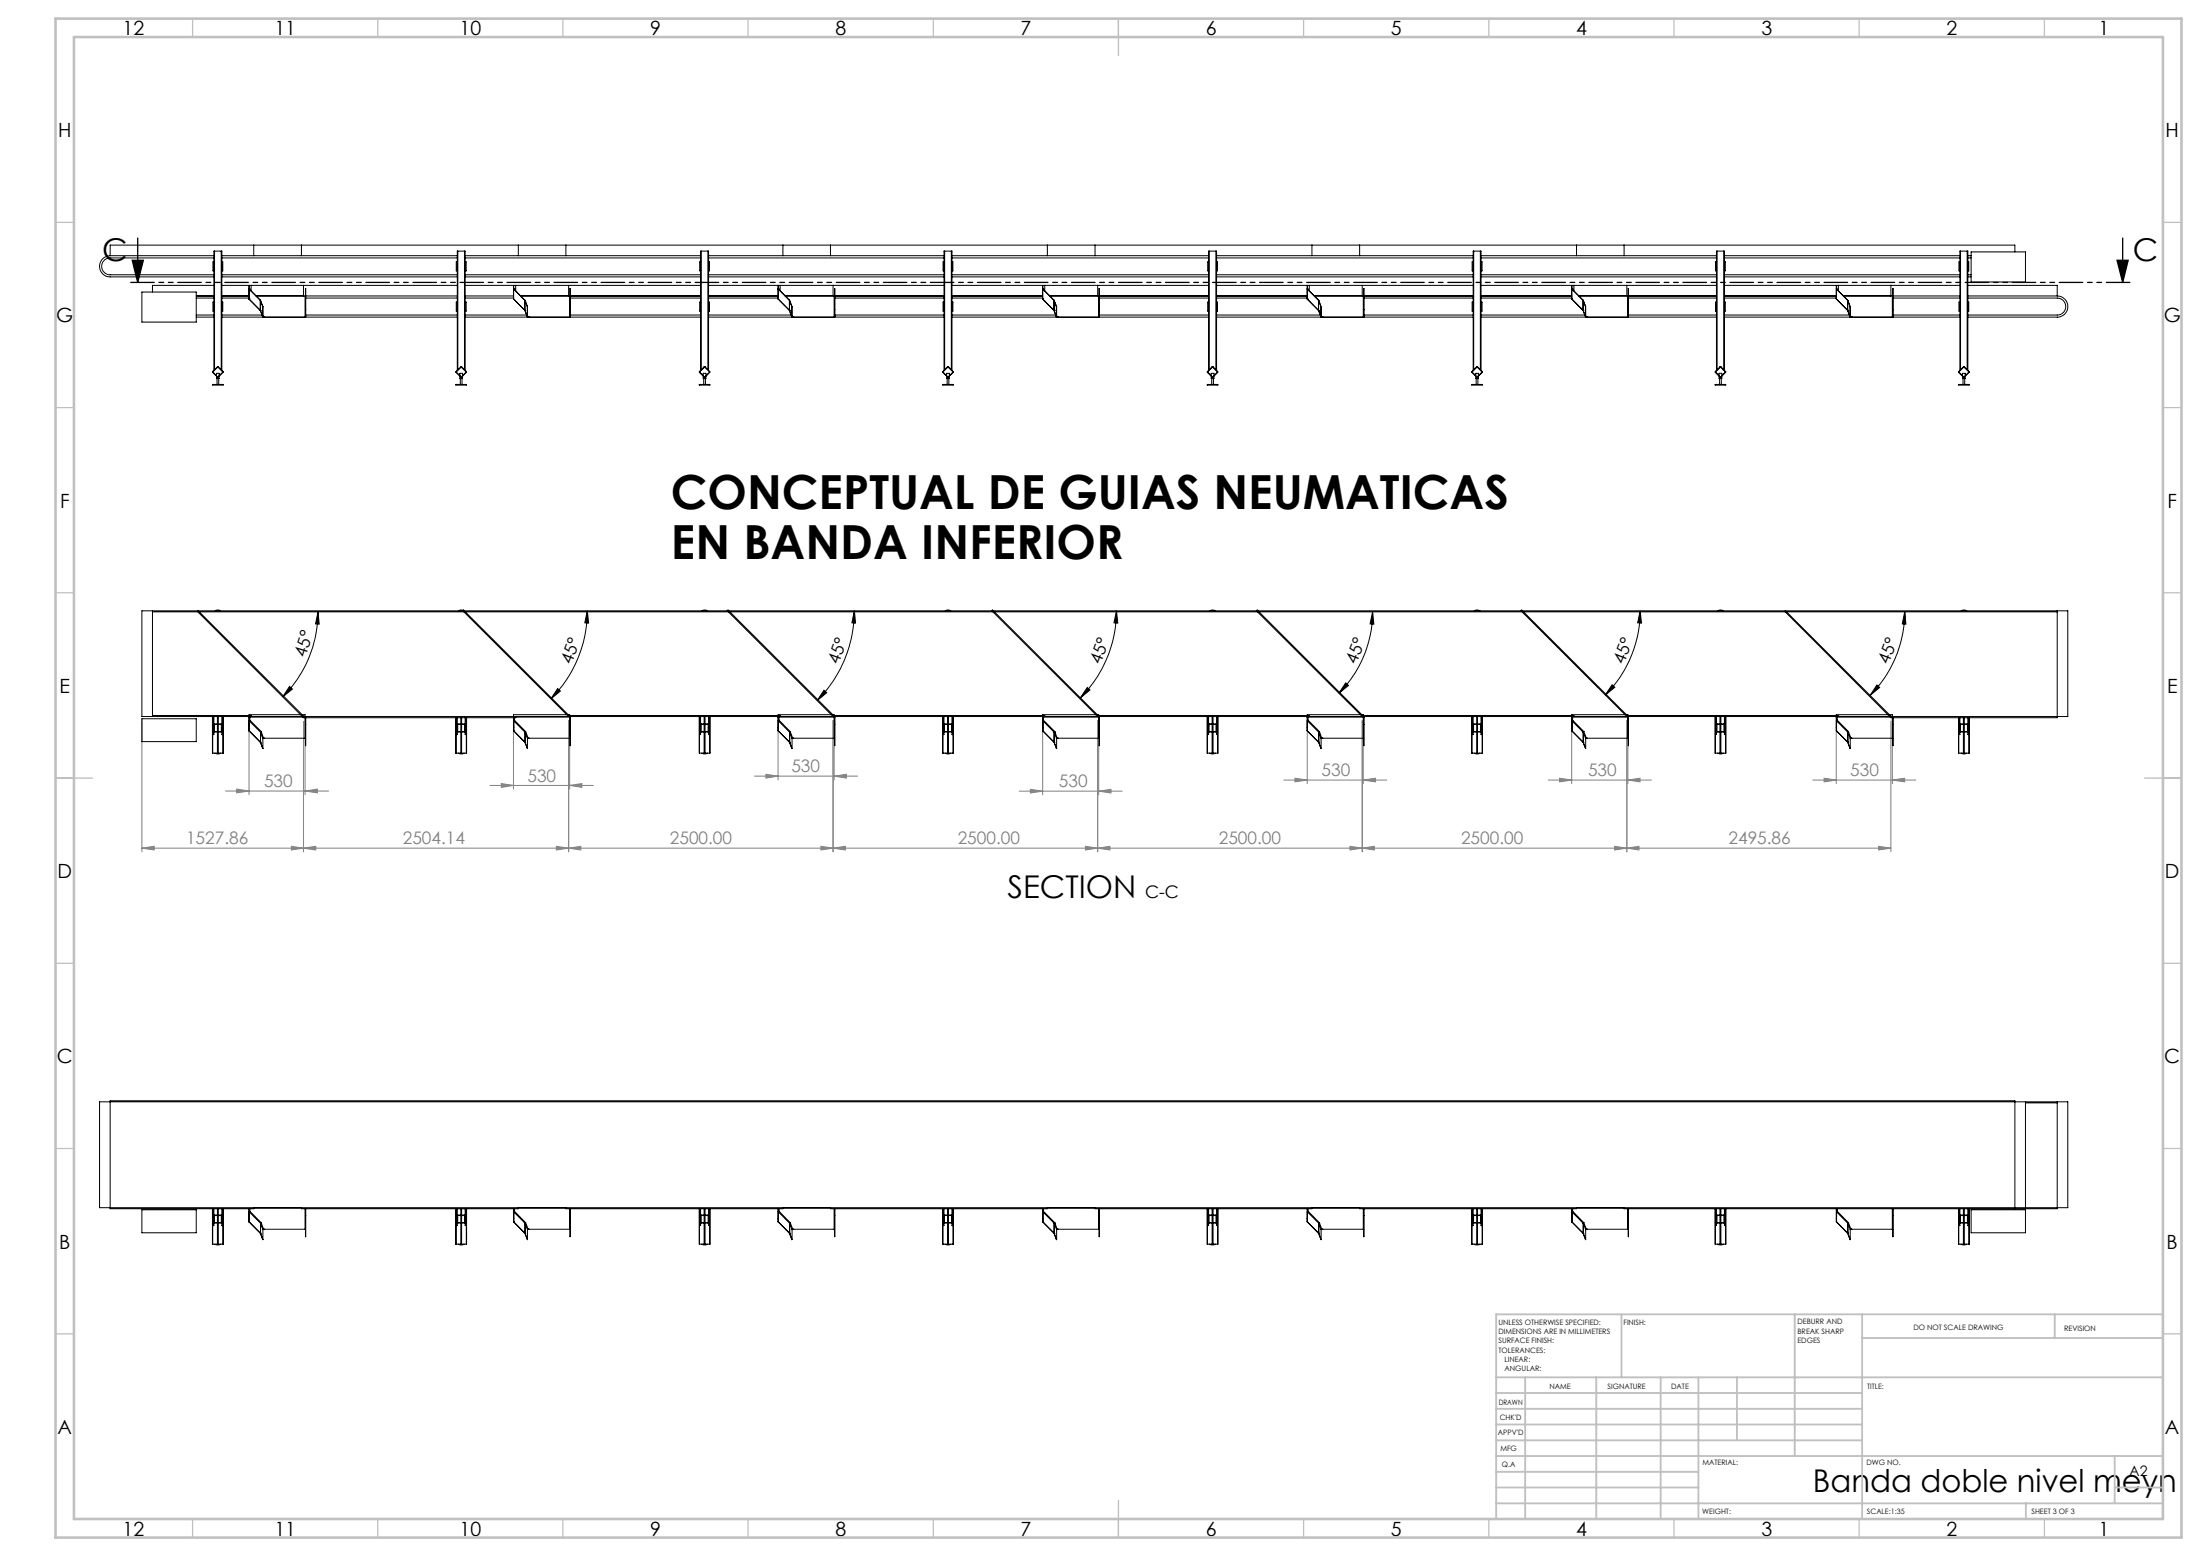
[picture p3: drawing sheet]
<svg xmlns="http://www.w3.org/2000/svg" width="594mm" height="420mm" viewBox="0 0 594 420" stroke-linecap="round" stroke-linejoin="round" font-family="sans-serif">
<g fill="none" stroke="#000" stroke-width=".27">
<path d="M85.9 165.2l.3 3.3-1-.1zM85.9 165.2a32.5 32.5 0 0 1-9.6 22.9M158.6 164.9l.3 3.3-1-.1zM158.6 164.9a33.6 33.6 0 0 1-9.9 23.7M230.7 164.9l.3 3.3-1-.1zM230.7 164.9a34.2 34.2 0 0 1-10.1 24.2M301.4 164.9l.4 3.3-1-.1zM301.4 164.9a33.4 33.4 0 0 1-9.7 23.5M370.6 165.2l.3 3.3-1-.1zM370.6 165.2a31.1 31.1 0 0 1-9.1 21.9M442.8 164.9l.4 3.3-1-.1zM442.8 164.9a32.2 32.2 0 0 1-9.4 22.7"/>
<path d="M514.3 165.2l.3 3.3-1-.1zM514.3 165.2a32.1 32.1 0 0 1-9.4 22.5M78.2 185.3l.8 .7-2.7 2.1zM150.6 185.9l.7 .6-2.6 2.1zM222.5 186.3l.7 .7-2.6 2.1zM293.5 185.6l.8 .6-2.6 2.2zM363.3 184.3l.8 .7-2.6 2.1zM435.3 184.8l.7 .7-2.6 2.1zM506.8 184.9l.7 .7-2.6 2.1z"/>
</g>
<path d="M35.7 70.3h3l-1.5 6zM37.2 64.3v12M571.6 70.3h3l-1.5 6zM573.1 64.3v12" fill="none" stroke="#000" stroke-width=".35"/>
<g fill="none" stroke="#808080" stroke-width=".27">
<path d="M38.3 194.4v35.5M67.2 194.5v20M82 194.7v35.2M82.4 194.5v20M138.6 194.4v18.6M153.5 194.4v35.5M153.8 194.4v18.6M210.1 194.4v16.1M224.9 194.4v35.5M225.2 194.4v16.1M281.5 194.4v20.1M296.4 194.4v35.5"/>
<path d="M296.7 194.4v20.1M353 194.4v17.1M367.8 194.4v35.5M368.1 194.4v17.1M424.4 194.4v17.1M439.2 194.4v35.5M439.5 194.4v17.1M495.8 194.4v17.1M510.5 194.7v35.2M510.9 194.4v17.1M60.9 213.5h27.8M63.9 213l3.3 .5-3.3 .5z"/>
<path d="M82.4 213.5l3.3-.5v1zM132.3 212h27.9M135.4 211.5l3.2 .5-3.2 .5zM153.8 212l3.3-.5v1zM203.7 209.5h27.9M206.8 209l3.3 .5-3.3 .5zM225.2 209.5l3.3-.5v1zM275.2 213.6h27.8M278.2 213.1l3.3 .5-3.3 .4zM296.7 213.6l3.3-.5v.9zM346.6 210.6h27.8M349.6 210.1l3.4 .5-3.4 .4z"/>
<path d="M368.1 210.6l3.3-.5v.9zM418 210.6h27.9M421.1 210.1l3.3 .5-3.3 .4zM439.5 210.6l3.3-.5v.9zM489.4 210.6h27.9M492.5 210.1l3.3 .5-3.3 .4zM510.9 210.6l3.3-.5v.9zM38.3 228.9l3.3-.5v1zM38.3 228.9h472.2M78.7 228.4l3.3 .5-3.3 .5zM82 228.9l3.3-.5v1zM150.2 228.4l3.3 .5-3.3 .5z"/>
<path d="M153.5 228.9l3.3-.5v1zM221.7 228.4l3.2 .5-3.2 .5zM224.9 228.9l3.3-.5v1zM293.1 228.4l3.3 .5-3.3 .5zM296.4 228.9l3.3-.5v1zM364.5 228.4l3.3 .5-3.3 .5zM367.8 228.9l3.3-.5v1zM435.9 228.4l3.3 .5-3.3 .5zM439.2 228.9l3.3-.5v1zM507.2 228.4l3.3 .5-3.3 .5z"/>
</g>
<path d="M35.2 76.2h539.9" fill="none" stroke="#000" stroke-width=".35" stroke-dasharray="6.3 1.3 1.3 1.3 1.3 1.3" stroke-dashoffset="-.1"/>
<g fill="none" stroke="#c0c0c0" stroke-width=".35">
<path d="M52 5v5M102 5v5M152 5v5M202 5v5M252 5v5M302 5v10M352 5v5M402 5v5M452 5v5M502 5v5M552 5v5M15 60h5"/>
<path d="M584 60h5M15 110h5M584 110h5M15 160h5M584 160h5M15 210h10M579 210h10M15 260h5M584 260h5M15 310h5M584 310h5M15 360h5"/>
<path d="M584 360h5M52 410v5M102 410v5M152 410v5M202 410v5M252 410v5M302 405v10M352 410v5M402 410v5M452 410v5M502 410v5M552 410v5"/>
</g>
<g fill="none" stroke="#c0c0c0" stroke-width=".5">
<path d="M437.8 354.8v17M484.6 354.8v38.2M502.8 354.8v55.2M554.8 354.8v6.4M584 354.8h-180v55.2M404 371.8h180M404 376h98.8M411.8 371.8v38.2M431 371.8v38.2M448.4 371.8v38.2M458.6 371.8v38.2M469 371.8v17"/>
<path d="M502.8 361.2h81.2M404 388.8h98.8M404 384.5h98.8M404 380.3h98.8M404 397.3h54.6M404 393h180M571 393v12.8M404 405.8h180M404 401.5h54.6M547 405.8v4.2M571 401.5h13"/>
</g>
<path d="M15 5h574v410h-574zM20 10h564v400h-564z" fill="none" stroke="#c0c0c0" stroke-width=".7"/>
<g fill="#000">
<path d="M35.7 70.3h3l-1.5 6zM571.6 70.3h3l-1.5 6z"/>
<path d="M78.2 185.3l.8 .7-2.7 2.1zM85.9 165.2l.3 3.3-1-.1z"/>
<path d="M150.6 185.9l.7 .6-2.6 2.1zM158.6 164.9l.3 3.3-1-.1z"/>
<path d="M222.5 186.3l.7 .7-2.6 2.1zM230.7 164.9l.3 3.3-1-.1z"/>
<path d="M293.5 185.6l.8 .6-2.6 2.2zM301.4 164.9l.4 3.3-1-.1z"/>
<path d="M363.3 184.3l.8 .7-2.6 2.1zM370.6 165.2l.3 3.3-1-.1z"/>
<path d="M435.3 184.8l.7 .7-2.6 2.1zM442.8 164.9l.4 3.3-1-.1z"/>
<path d="M506.8 184.9l.7 .7-2.6 2.1zM514.3 165.2l.3 3.3-1-.1z"/>
</g>
<g fill="#808080">
<path d="M78.7 228.4l3.3 .5-3.3 .5zM38.3 228.9l3.3-.5v1z"/>
<path d="M82 228.9l3.3-.5v1zM150.2 228.4l3.3 .5-3.3 .5zM439.2 228.9l3.3-.5v1zM507.2 228.4l3.3 .5-3.3 .5z"/>
<path d="M153.5 228.9l3.3-.5v1zM221.7 228.4l3.2 .5-3.2 .5z"/>
<path d="M296.4 228.9l3.3-.5v1zM364.5 228.4l3.3 .5-3.3 .5z"/>
<path d="M224.9 228.9l3.3-.5v1zM293.1 228.4l3.3 .5-3.3 .5z"/>
<path d="M367.8 228.9l3.3-.5v1zM435.9 228.4l3.3 .5-3.3 .5z"/>
<path d="M63.9 213l3.3 .5-3.3 .5zM82.4 213.5l3.3-.5v1zM135.4 211.5l3.2 .5-3.2 .5zM153.8 212l3.3-.5v1zM206.8 209l3.3 .5-3.3 .5zM225.2 209.5l3.3-.5v1zM278.2 213.1l3.3 .5-3.3 .4zM296.7 213.6l3.3-.5v.9zM349.6 210.1l3.4 .5-3.4 .4zM368.1 210.6l3.3-.5v.9zM421.1 210.1l3.3 .5-3.3 .4zM439.5 210.6l3.3-.5v.9zM492.5 210.1l3.3 .5-3.3 .4zM510.9 210.6l3.3-.5v.9z"/>
</g>
<g fill="none" stroke="#000" stroke-width=".27">
<path d="M29.7 69a2.86 2.86 0 0 0-2.8 2.9 2.86 2.86 0 0 0 2.8 2.8h28M29.7 69h28M38.3 78.8h14.7v8.1h-14.7zM53 79.9h4.7M57.7 69.6h-28a2.28 2.28 0 0 0-2.3 2.3 2.28 2.28 0 0 0 2.3 2.3h28M57.7 70.7h-.2v2.4h.2M57.7 77h-16.5v1.8M57.9 67.8h-.2v32.2M57.9 67.8h1.8M57.9 67.8v32M59.7 67.8h.2v32.2M59.7 67.8v32"/>
<path d="M59.9 70.7h.2v2.4h-.2M59.9 77h63.6M59.9 79.9h7.3M59.9 69h63.6M59.9 69.6h63.6M59.9 74.2h63.6M59.9 74.7h63.6M67.2 78h.1M67.3 78h.1M67.3 78l-.1-.9v3.6M67.3 78l3 3.1M67.8 77v1.5"/>
<path d="M68.5 66.2v2.8M69.1 79.9h12.6M69.2 79.9h13.3M81.4 66.2v2.8M82 77v2.9M82.4 79.9v5.7M82.6 79.9h40.9M123.5 70.7h-.3v2.4h.3M123.6 67.8h-.1v32.2M123.6 67.8v32M123.6 67.8h1.8M125.4 67.8h.2v32.2"/>
<path d="M125.4 67.8v32M125.6 70.7h.3v2.4h-.3M125.6 77h63.6M125.6 79.9h13M125.6 69h63.6M125.6 69.6h63.6M125.6 74.2h63.6M125.6 74.7h63.6M138.6 78h.1M138.7 78h.1M138.7 78l-.1-.9 .1 3.6M138.7 78l3 3.1"/>
<path d="M139.2 77v1.5M139.9 66.2v2.8M140.5 79.9h13.3M140.6 79.9h13.2M152.8 66.2v2.8M153.5 77v2.9M153.8 79.9v5.7M153.9 79.8l-.1 .1M154 79.9h35.2M189.2 70.7h-.3v2.4h.3M189.3 67.8h-.1v32.2M189.3 67.8h1.8"/>
<path d="M189.3 67.8v32M191.1 67.8h.2v32.2M191.1 67.8v32M191.3 70.7h.3v2.4h-.3M191.3 77h63.6M191.3 79.9h18.8M191.3 69h63.6M191.3 69.6h63.6M191.3 74.2h63.6M191.3 74.7h63.6M210.1 78h.1M210.1 78l3 3.1"/>
<path d="M210.6 77v1.5M211.4 66.2v2.8M212 79.9h13.2M224.2 66.2v2.8M224.9 77v2.9M225.2 79.9v5.7M225.4 79.8l-.2 .1M225.4 77.9v7.6M225.4 77.9h.1M225.4 79.9h29.5M254.9 70.7h-.3v2.4h.3M255.1 67.8h-.2v32.2"/>
<path d="M255.1 67.8h1.8M255.1 67.8v32M256.9 67.8h.1v32.2M256.9 67.8v32M257 70.7h.3v2.4h-.3M257 77h69.3M257 79.9h24.5M257 69h69.3M257 69.6h69.3M257 74.2h69.3M257 74.7h69.3M281.5 77.1v3.6"/>
<path d="M281.5 77.1h.1M281.6 78h.1M282.1 77v1.5M282.8 66.2v2.8M283.4 79.9h13.3M283.5 79.9h13.2M295.7 66.2v2.8M296.4 77v2.9M296.7 79.9v5.7M296.8 79.8l-.1 .1M296.8 79.9h29.5M326.3 70.7h-.2v2.4h.2"/>
<path d="M326.5 67.8h-.2v32.2M326.5 67.8h1.8M326.5 67.8v32M328.3 67.8h.2v32.2M328.3 67.8v32M328.5 70.7h.2v2.4h-.2M328.5 77h69.3M328.5 79.9h24.5M328.5 69h69.3M328.5 69.6h69.3M328.5 74.2h69.3M328.5 74.7h69.3"/>
<path d="M353 77.1v3.6M353 77.1h.1M353 78h.1M353 78l3 3.1M353 78l3.1 3.1M353.5 77v1.5M354.2 66.2v2.8M354.8 79.9h13.3M354.9 79.9h13.2M367.1 66.2v2.8M367.8 77v2.9M368.1 79.9v5.7"/>
<path d="M368.2 79.8l-.1 .1M368.3 79.9h29.5M397.8 70.7h-.3v2.4h.3M397.9 67.8h-.1v32.2M397.9 67.8h1.8M397.9 67.8v32M399.7 67.8h.2v32.2M399.7 67.8v32M399.9 70.7h.3v2.4h-.3M399.9 77h63.5M399.9 79.9h24.5M399.9 69h63.5"/>
<path d="M399.9 69.6h63.5M399.9 74.2h63.5M399.9 74.7h63.5M424.4 78h.1M424.4 78v-.9v3.6M424.4 78l3 3.1M424.4 78l3.1 3.1M425 77v1.5M425.7 66.2v2.8M426.3 79.9h13.2M438.5 66.2v2.8M439.2 77v2.9"/>
<path d="M439.5 79.9v5.7M439.6 79.8l-.1 .1M439.7 79.9h23.7M463.4 70.7h-.2v2.4h.2M463.6 67.8h-.2v32.2M463.6 67.8v32M463.6 67.8h1.8M465.4 67.8h.2v32.2M465.4 67.8v32M465.6 70.7h.2v2.4h-.2M465.6 77h63.6M465.6 79.9h30.2"/>
<path d="M465.6 69h63.6M465.6 69.6h63.6M465.6 74.2h63.6M465.6 74.7h63.6M495.8 78h.1M495.9 78h.1M495.9 78l3 3.1M496.4 77v1.5M497.7 79.9h12.6M497.7 79.9h31.5M510.5 77v2.9M510.9 79.9v5.7"/>
<path d="M529.2 70.7h-.3v2.4h.3M529.3 67.8h-.1v32.2M529.3 67.8h1.8M529.3 67.8v32M531.1 67.8h.2v32.2M531.1 67.8v32M531.3 77h24.1v2.9M531.3 70.7h.3v2.4h-.3M531.3 79.9h24.1M531.3 69h.9M531.3 69.6h.9M531.3 74.2h.9"/>
<path d="M531.3 74.7h.9M532.2 68h14.7v8.1h-14.7zM544 68v-1.8h-514.3v2.8M555.4 79.9a2.86 2.86 0 0 1 2.9 2.8 2.86 2.86 0 0 1-2.9 2.9h-24.1M53 85.6h4.7M53 80.5h4.7M53 85h4.7M57.7 81.5h-.2v2.5h.2M58.7 99h.2M58.8 99.1l1.3 1.3-1.3 1.3-1.3-1.3zM58.8 98.9l1.5 1.4-1.5 1.6-1.4-1.4zM59.9 81.5h.2v2.5h-.2"/>
<path d="M59.9 80.5h7.3M59.9 85h10.9M67.2 80.7l.1 .1M67.2 80.7h.1M67.2 80.7l3.1 3.1M70.3 81.1v2.7M70.3 83.8h.1M70.3 83.8l.6 1.7M70.3 81.1l.6 1.7M70.3 81.1h.1M70.3 81.1l.7 1.7M70.9 85.5l.1 .1"/>
<path d="M70.9 82.8v2.7M70.9 82.8h.1M71 85.5l.2 .1M71 82.8v2.7M71 85.5h-.1M71 85.1l.2 .5M71 85.6h11.4M71.2 85.6h.1M71.2 85.6h-.2M82.5 85.5l-22.6 .1M82.5 85.5v-7.6l.1 7.6M82.5 85.6h41"/>
<path d="M82.5 83.6h.1M82.5 85.5h.1M82.6 85.5l-.2 .1M82.6 80.5h40.9M82.6 85h40.9M123.5 81.5h-.3v2.5h.3M124.4 99h.2M125.6 81.5h.3v2.5h-.3M125.6 80.5h13M125.6 85h16.6M138.6 80.7h.1M138.7 80.7l3 3.1"/>
<path d="M141.7 83.8h.1M141.7 81.1h.1M141.7 81.1l.7 1.7M141.7 83.8l.7 1.7M141.7 81.1v2.7M141.8 81.1l.6 1.7M142.4 85.5l.1 .1M142.4 82.8h.1M142.4 82.8v2.7M142.4 85.5l.2 .1M142.4 85.5h.1M142.4 85.1l.2 .5"/>
<path d="M142.5 85.6h11.3M142.6 85.6h.1M142.6 85.6h-.1M153.9 85.5l-28.3 .1M153.9 85.5v-7.6l.1 7.6M153.9 85.6h35.3M153.9 83.6h.1M153.9 85.5h.1M154 85.5l-.2 .1M154 80.5h35.2M154 85h35.2M189.2 81.5h-.3v2.5h.3"/>
<path d="M190.1 99h.3M191.3 81.5h.3v2.5h-.3M191.3 80.5h18.8M191.3 85h22.3M210.1 80.7v-3.6v3.6M210.1 80.7h.1M210.1 80.7l3.1 3.1M210.1 80.7l3 3.1M213.1 83.8h.1M213.1 83.8l.7 1.7M213.1 81.1l.8 1.7M213.1 81.1l.7 1.7"/>
<path d="M213.2 81.1l-.1 2.7M213.2 81.1h-.1M213.8 85.5l.1 .1M213.8 82.8h.1M213.8 82.8v2.7M213.9 85.5l.1 .1M213.9 82.8v2.7M213.9 85.5h-.1M213.9 85.1l.1 .5M213.9 85.6h11.3M214 85.6h.1M214.1 85.6h-.2"/>
<path d="M225.4 85.5l-34.1 .1M225.4 85.6h29.5M225.4 83.6h.1M225.4 85.5h.1M225.4 85.5l-.2 .1M225.4 80.5h29.5M225.4 85h29.5M254.9 81.5h-.3v2.5h.3M255.8 99h.3M257 81.5h.3v2.5h-.3M257 80.5h24.5M257 85h28"/>
<path d="M281.5 80.7l3.1 3.1M281.5 80.7h.1M284.6 83.8h.1M284.6 83.8l.6 1.7M284.6 81.1h.1M284.6 81.1l.6 1.7M284.6 81.1v2.7M284.6 81.1l.7 1.7M284.6 81.1l-3.1-3.1 3.1 3.1M285.2 85.5l.2 .1M285.2 82.8h.1M285.2 82.8v2.7"/>
<path d="M285.3 85.5l.1 .1M285.3 82.8v2.7M285.3 85.5h-.1M285.3 85.1l.1 .5M285.5 85.6h.1M285.5 85.6h-.2h11.4M296.8 85.5l-39.8 .1M296.8 85.5v-7.6v7.6M296.8 83.6h.1M296.8 85.5h.1M296.8 85.6h29.5M296.8 85.5l-.1 .1"/>
<path d="M296.8 80.5h29.5M296.8 85h29.5M326.3 81.5h-.2v2.5h.2M327.3 99h.2M327.3 99.1l1.4 1.3-1.3 1.3-1.3-1.2zM328.5 81.5h.2v2.5h-.2M328.5 80.5h24.5M328.5 85h28M353 80.7v.1M353 80.7h.1M353 80.7l3 3.1M356 83.8h.1"/>
<path d="M356 81.1v2.7M356 83.8l.7 1.7M356 81.1h.1M356 81.1l.7 1.7M356.1 81.1h.1M356.7 85.5l.1 .1M356.7 85.5l.2 .1M356.7 82.8h.1M356.7 82.8v2.7M356.7 85.1l.2 .5M356.8 85.6h11.3M356.9 85.6h.1"/>
<path d="M356.9 85.6h-.1M368.2 85.5l-39.7 .1M368.2 85.5v-7.6l.1 7.6M368.2 85.6h29.6M368.2 83.6h.1M368.2 85.5h.1M368.3 85.5l-.2 .1M368.3 80.5h29.5M368.3 85h29.5M397.8 81.5h-.3v2.5h.3M398.7 99l-1.3 1.5 1.4 1.4 1.5-1.4-1.4-1.5M398.7 99h.2"/>
<path d="M398.8 99.1l1.4 1.3-1.3 1.3-1.4-1.3zM399.9 81.5h.3v2.5h-.3M399.9 80.5h24.5M399.9 85h28M424.4 80.7h.1M424.4 80.7v.1M424.4 80.7l3.1 3.1M427.4 83.8h.1M427.4 81.1h.1M427.4 81.1l.7 1.7M427.4 83.8l.7 1.7M427.4 81.1v2.7"/>
<path d="M427.5 81.1h.1M427.5 83.8l.6 1.7M427.5 81.1l.6 1.7M428.1 85.5l.1 .1M428.1 82.8h.1M428.1 82.8v2.7M428.1 85.5l.2 .1M428.1 85.5h.1M428.1 85.1l.2 .5M428.2 85.6h11.3M428.3 85.6h.1M428.3 85.6h-.1"/>
<path d="M439.6 85.5l-39.7 .1M439.6 85.5v-7.6l.1 7.6M439.6 85.6h23.8M439.6 83.6h.1M439.6 85.5h.1M439.7 85.5l-.2 .1M439.7 80.5h23.7M439.7 85h23.7M463.4 81.5h-.2v2.5h.2M464.4 99l.1-.1 1.5 1.5-1.4 1.5-1.5-1.4zM464.4 99h.2M464.5 99.1l1.3 1.3-1.2 1.3-1.4-1.2z"/>
<path d="M465.6 81.5h.2v2.5h-.2M465.6 80.5h30.2M465.6 85h33.7M495.8 80.7l.1-3.6-.1 3.6M495.8 80.7h.1M495.8 80.7l3.1 3.1M498.9 83.8h.1M498.9 83.8l.6 1.7M498.9 81.1l.7 1.7M498.9 81.1l.6 1.7M498.9 81.1v2.7M498.9 81.1h.1"/>
<path d="M499.5 85.5l.1 .1M499.5 82.8h.1M499.5 82.8v2.7M499.6 85.5l.1 .1M499.6 82.8v2.7M499.6 85.5h-.1M499.6 85.1l.1 .5M499.6 85.6h11.3M499.7 85.6h.1M499.8 85.6h-.2M511.1 85.5l-45.5 .1M511.1 85.5v-7.6v7.6"/>
<path d="M511.1 85.6h18.1M511.1 83.6h.1M511.1 85.5h.1M511.1 85.5l-.2 .1M511.1 80.5h18.1M511.1 85h18.1M529.2 81.5h-.3v2.5h.3M530.1 99h.3M531.3 80.5h24.1a2.29 2.29 0 0 1 2.3 2.2 2.29 2.29 0 0 1-2.3 2.3h-24.1M531.3 81.5h.3v2.5h-.3M57.4 103.8h2.9v.1h-2.9zM58.5 101.4v-.6h.7v.6"/>
<path d="M58.5 101.5v.7h.7v-.7M58.6 102.2v1.6M59.1 102.2v1.6M123.1 103.8h2.8v.1h-2.8zM123.1 100.3l1.4-1.4 1.5 1.6-1.5 1.4-1.4-1.4zM123.2 100.4l1.4-1.3 1.3 1.3-1.4 1.3zM124.2 101.4v-.6h.7v.6M124.2 101.5v.7h.7v-.7M124.3 102.2v1.6M124.7 102.2v1.6M188.8 103.8h2.9v.1h-2.9zM188.8 100.3l1.5-1.4 1.4 1.6-1.5 1.4-1.4-1.4z"/>
<path d="M188.9 100.4l1.4-1.3 1.3 1.4-1.4 1.2zM189.9 101.4v-.6h.7v.6M189.9 101.5v.7h.7v-.7M190 102.2v1.6M190.5 102.2v1.6M254.5 103.8h2.9v.1h-2.9zM254.6 100.3l1.3-1.4 1.5 1.6-1.5 1.4-1.4-1.4zM254.6 100.4l1.4-1.3 1.3 1.4-1.4 1.2zM255.6 101.5v.7h.7v-.7M255.6 101.4v-.6h.7v.6M255.7 102.2v1.6M256.2 102.2v1.6"/>
<path d="M326 103.8h2.8v.1h-2.8zM326 100.3l1.4-1.4 1.4 1.6-1.5 1.4-1.4-1.4zM327 101.4v-.6h.8v.6M327 101.5v.7h.8v-.7M327.2 102.2v1.6M327.6 102.2v1.6M397.4 103.8h2.8v.1h-2.8zM398.5 101.4v-.6h.7v.6M398.5 101.5v.7h.7v-.7M398.6 102.2v1.6M399 102.2v1.6M463.1 103.8h2.8v.1h-2.8z"/>
<path d="M464.1 101.4v-.6h.8v.6M464.1 101.5v.7h.8v-.7M464.3 102.2v1.6M464.7 102.2v1.6M528.8 103.8h2.9v.1h-2.9zM528.8 100.3l1.5-1.4 1.4 1.6-1.5 1.4zM528.9 100.4l1.4-1.3 1.3 1.4-1.4 1.2zM529.9 101.5v.7h.7v-.7M529.9 101.4v-.6h.7v.6M530 102.2v1.6M530.5 102.2v1.6M41.2 164.9h-2.9v28.5h2.9"/>
<path d="M41.2 164.9v28.5M41.2 165.2h514.2M41.2 164.9h514.2M58.1 164.9l.5-.2 .9 .2M125.1 164.8l-.8-.1-.5 .2M189.5 164.9l.5-.2 1 .2M255.2 164.9l.6-.2 .9 .2M326.7 164.9l.5-.2 .9 .2M398.1 164.9l.5-.2 1 .2M463.8 164.9l.5-.2 .9 .2M482.1 164.9l-.2 .1 28.6 28.7h44.9v-28.8h2.9v28.5h-47.7zM529.5 164.9l.5-.2 1 .2"/>
<path d="M38.3 194h14.7v6.2h-14.7zM41.2 193.1h26.6v.3M41.2 193.4h40.5M57.4 193.4v9.9M57.5 193.4v4.9h.2v-4.9M57.7 197.4l.2 .2h1.9l.1-.2M57.7 195.6l.2-.2h1.9l.1 .2M57.9 195.6h1.9l-.1 1.9-1.8-.1zM58.7 193.4v2M58.7 195.5v2M58.7 197.6v5.7M58.9 193.4v2"/>
<path d="M58.9 195.5v2M58.9 197.6v5.7M59.9 193.4v4.9h.2v-4.9M60.2 193.4v9.9M60.3 193.4l-.1 9.9M67.2 193.4v.2h14.6M67.2 193.7v3.6M67.2 196.3h.1M67.2 197.3h.1M67.2 193.7h.1M67.2 197.3l3.1 3M67.3 194.6h.1"/>
<path d="M67.3 193.7l.2-.1v.8M67.3 193.7v3.6M67.3 197.3l3 3M67.3 194.6l3 3M67.3 197.3h-.1M67.3 193.6l-.1 .1M67.5 194.4l-.2 .1M67.5 194.4l-.2 .2M67.5 194.4l3 3.1M70.3 197.7h.1M70.3 197.6v2.8M70.3 197.7l.7 1.7"/>
<path d="M70.5 197.5l-.2 .1M70.5 197.5l-.2 .2M70.5 197.5l.7 1.7-.2 .2M71 199.4v2.7M71.2 199.2h.1M71.2 199.2l-.2 .1h11.4M81.2 192.9h-14v.2M81.6 192.9h.8v.5M82.4 199.3h.1M82.4 193.7v5.6M82.5 193.7v7.6v-7.6M82.5 195.6h.1"/>
<path d="M123.1 193.7v9.6M123.2 193.7v4.6h.3v-4.6M123.5 197.4l.1 .2h1.9l.1-.2M123.5 195.6l.1-.2h1.8l.2 .2M123.6 196.7l-.1 .1M123.6 195.6l1.8-.1 .1 1.9-1.9 .1zM124.4 193.7v1.7M124.4 195.5v2M124.4 197.6v5.7M124.6 193.7v1.7M124.6 195.5v2M124.6 197.6v5.7"/>
<path d="M124.9 195.4l-.1 .1M125.6 193.7v4.6h.3M125.9 193.7v9.6M126 193.7l-.1 9.6M138.6 193.7l.1 3.6M138.6 196.3h.1M138.6 197.3h.1M138.7 197.3l3 3.1M138.7 194.6h.1M138.7 193.7v3.6M138.7 197.3l3 3M138.7 194.6l3 3"/>
<path d="M138.7 197.3h.1M138.9 194.4l-.2 .1M138.9 194.4l-.2 .2M138.9 193.7v.7M138.9 194.4l3 3.1M139.2 193.4v.3h-57.2l-28.7-28.7 .2-.1 28.6 28.5h428.2M139.2 193.6h14.6M141.7 197.6l.1 2.8M141.7 197.7h.1M141.8 197.7l.6 1.7M141.9 197.5l-.2 .1M141.9 197.5l-.1 .2"/>
<path d="M141.9 197.5l.7 1.7-.2 .2M142.4 199.4v2.7M142.6 199.2h.1M142.6 199.2l-.1 .1h11.3M153 192.9h-14.4v.5M153.4 192.9h.4v.2M153.5 193.4l-28.5-28.5 .1-.2 28.5 28.4h57v.3M153.8 193.5l.2 .1M153.8 193.6h.1M153.8 199.3h.1M153.8 193.4v.2M153.8 193.6v5.7"/>
<path d="M153.9 193.6v7.7l.1-7.7M153.9 195.6h.1M153.9 193.6h.1M188.8 193.4v9.9M188.9 193.4v4.9h.3v-4.9M189.2 197.4l.1 .2h1.9l.1-.2M189.2 195.6l.1-.2h1.9l.1 .2M189.3 195.6l1.9-.1v1.9l-1.9 .1zM190.1 193.4v2M190.1 195.5v2M190.2 197.5l-.1 5.8M190.4 193.4v2"/>
<path d="M190.4 195.5v2M190.4 197.6v5.7M191.3 196.3l-.1 .1M191.3 193.4v4.9h.3v-4.9M191.6 193.4v9.9M191.7 193.4l-.1 9.9M210.1 193.4v.2h15.1M210.1 193.7v3.6M210.1 196.3h.1M210.1 193.7h.1M210.1 194.6h.1M210.1 193.7l.2-.1v.8"/>
<path d="M210.1 193.6v.1M210.1 197.3l3 3.1M210.1 194.6l3.1 3M210.3 194.4l-.2 .1M210.3 194.4l-.2 .2M210.3 194.4l3.1 3.1M213.2 197.6v2.7M213.2 197.7h.1M213.2 197.7v2.7M213.2 197.7l.7 1.7M213.4 197.5l-.2 .1M213.4 197.5l-.2 .2"/>
<path d="M213.4 197.5l.6 1.7M213.9 199.4v2.7M214 199.2h.1M214 199.2l-.1 .2M214.1 199.2l-.2 .1h11.3M224.4 192.9h-14.3v.2M224.8 192.9h.4v.2M224.9 193.4l-28.5-28.5 .2-.2 28.5 28.4h57v.3M225.2 193.5l.2 .1M225.2 193.6h.2M225.2 199.3h.2M225.2 193.4v.2"/>
<path d="M225.2 193.6v5.7M225.4 193.6v7.7M225.4 195.6h.1M225.4 193.6h.1M254.5 193.4v9.9h1.3M254.6 193.4v4.9h.3v-4.9M254.9 197.4l.1 .2h1.9l.1-.2M255 195.5l-.1 .1zM255 195.6h1.9v1.9h-1.9zM255.1 195.4h1.8l.1 .2M255.8 193.4v2M255.8 195.5v2"/>
<path d="M255.8 197.6v5.7M256.1 193.4v2M256.1 195.5v2M256.1 197.6v5.7M257 193.4v4.9h.3v-4.9M257.4 193.4v9.9M281.5 193.4v.2h15.2M281.5 193.7v3.6M281.5 196.3h.1M281.5 197.3h.1M281.5 193.7h.1M281.5 197.3l3.1 3.1"/>
<path d="M281.6 193.7l.1-.1v.8M281.6 194.6h.1M281.6 193.6l-.1 .1M281.6 194.6v2.7M281.6 197.3l3 3M281.6 194.6l3 3M281.6 197.3h-.1M281.7 194.4l-.1 .1M281.7 194.4l-.1 .2M281.7 194.4l3.1 3.1M284.6 197.7h.1M284.6 197.6v2.8"/>
<path d="M284.6 197.7l.7 1.7M284.8 197.5l-.2 .1M284.8 197.5l-.2 .2M284.8 197.5l.6 1.7M285.3 199.4v2.7M285.4 199.2l-.1 .2M285.5 199.2h.1M285.5 199.2l11.2 .1M295.8 192.9h-14.3v.2M296.3 192.9h.4v.2M296.4 193.4l-28.6-28.5 .2-.2 28.5 28.4h57v.3M296.7 193.5l.1 .1"/>
<path d="M296.7 193.6h.1M296.7 199.3h.1M296.7 193.4v.2M296.7 193.6v5.7M296.8 193.6v7.7v-7.7M296.8 195.6h.1M296.8 193.6h.1M325.9 193.4l.1 9.9M326 193.4v9.9M326.1 193.4v4.9h.2v-4.9M326.3 197.4l.1 .2h2l.1-.2M326.3 195.6l.2-.2h1.8l.2 .2"/>
<path d="M326.4 195.9l-.1 .2M326.5 195.5l1.8 .1v1.9l-1.9-.1zM326.9 195.4l-.1 .1M327.3 193.4v2M327.3 195.5v2M327.3 197.6v5.7M327.5 193.4v2M327.5 195.5v2M327.5 197.6v5.7M328.5 193.4v4.9h.2v-4.9M328.8 193.4v9.9M353 193.4v.2h15.1"/>
<path d="M353 193.7v3.6M353 196.3h.1M353 197.3h.1M353 193.7h.1M353 197.3l3 3.1M353 194.6h.1M353 193.7l.2-.1v.8M353 197.3l3.1 3M353 194.6l3.1 3M353 193.6v.1M353.2 194.4l-.2 .1M353.2 194.4l-.2 .2"/>
<path d="M353.2 194.4l3 3.1M356.1 197.7h.1M356.1 197.6v2.8M356.1 197.7l.6 1.7M356.2 197.5l-.1 .1M356.2 197.5l-.1 .2M356.2 197.5l.7 1.7M356.7 199.4v2.7M356.8 199.3h11.3M356.9 199.2l-.2 .2M356.9 199.2h.1M356.9 199.2l-.1 .1"/>
<path d="M367.3 192.9h-14.3v.2M367.7 192.9h.4v.2M367.8 193.4l-28.6-28.5 .2-.2 28.5 28.4h57.1v.3M368.1 193.5l.2 .1M368.1 193.6h.1M368.1 199.3h.1M368.1 193.4v.2M368.1 193.6v5.7M368.2 193.6v7.7l.1-7.7M368.2 195.6h.1M368.2 193.6h.1M397.4 193.4v9.9"/>
<path d="M397.5 193.4v4.9h.3v-4.9M397.8 197.4l.1 .2h1.9l.1-.2M397.8 195.6l.1-.2h1.8l.2 .2M397.9 196.3l-.1 .1M397.9 195.5l1.9 .1-.1 1.9-1.8-.1zM398.7 193.4v2M398.7 195.5v2M398.7 197.6v5.7M398.8 195.4l-.1 .1M398.9 193.4v2M398.9 195.5v2M398.9 197.6v5.7"/>
<path d="M399.9 193.4v4.9h.3v-4.9M400.2 193.4v9.9M400.3 193.4l-.1 9.9M424.4 193.4v.2h15.1M424.4 193.7v3.6M424.4 196.3h.1M424.4 197.3h.1M424.4 193.7h.1M424.4 197.3l3 3.1M424.4 194.6h.1M424.4 193.7l.2-.1v.8M424.4 197.3l3.1 3"/>
<path d="M424.4 194.6l3.1 3M424.5 193.6l-.1 .1M424.6 194.4l-.2 .1M424.6 194.4l-.2 .2M424.6 194.4l3 3.1M427.5 197.6v2.8M427.5 197.7h.1M427.5 197.7l.6 1.7M427.6 197.5l-.1 .1M427.6 197.5l-.1 .2M427.6 197.5l.7 1.7-.2 .2M428.1 199.4v2.7"/>
<path d="M428.3 199.2h.1M428.3 199.2l-.1 .1h11.3M438.7 192.9h-14.3v.2M439.1 192.9h.4v.2M439.2 193.4l-28.5-28.5 .1-.2 28.5 28.4h57.1v.3M439.5 193.5l.2 .1M439.5 193.6h.1M439.5 199.3h.1M439.5 193.4v.2M439.5 193.6v5.7M439.6 193.6v7.7l.1-7.7M439.6 195.6h.1"/>
<path d="M439.6 193.6h.1M463.1 193.4v9.9M463.2 193.4v4.9h.2v-4.9M463.4 197.4l.2 .2h1.9l.1-.2M463.4 195.6l.2-.2h1.9l.1 .2M463.6 195.5l1.9 .1v1.9l-1.9-.1zM464.1 197.5l-.1 .1M464.4 193.4v2M464.4 195.5v2M464.4 197.6v5.7M464.6 193.4v2M464.6 195.5v2"/>
<path d="M464.6 197.6v5.7M465.6 193.4v4.9h.2v-4.9M465.6 196l-.1 .1M465.9 193.4v9.9M466 193.4l-.1 9.9M495.8 193.4v.2h14.6M495.8 193.7l.1 3.6M495.8 196.3h.1M495.8 193.7h.1M495.8 197.3l3.1 3.1M495.9 194.6h.1M495.9 193.7l.1-.1v.8"/>
<path d="M495.9 193.6l-.1 .1M495.9 193.7l-.1 3.6M495.9 197.3l3 3M495.9 197.3h-.1M495.9 194.6l3 3M496 194.4l-.1 .1M496 194.4l-.1 .2M496 194.4l3.1 3.1M498.9 197.6v2.7M498.9 197.7h.1M498.9 197.7v2.7M498.9 197.7l.7 1.7"/>
<path d="M499.1 197.5l-.2 .1M499.1 197.5l-.2 .2M499.1 197.5l.6 1.7M499.6 199.4v2.7M499.7 199.2h.1M499.7 199.2l-.1 .2M499.8 199.2l-.2 .1h11.3M509.7 192.9h-13.9v.2M510.1 192.9h.8v.5M510.9 199.3h.2M510.9 193.7v5.6M511.1 193.7v7.6v-7.6"/>
<path d="M511.1 195.6h.1M528.8 193.7v9.6h1.3M528.8 193.7v9.6M528.9 193.7v4.6h.3v-4.6M529.2 197.4l.1 .2h1.9l.1-.2M529.2 195.6l.1-.2h1.9l.1 .2M529.3 195.6h1.9v1.8l-1.9 .1zM530.1 193.7v1.7M530.1 195.5v2M530.1 197.6v5.7M530.4 193.7v1.7M530.4 195.5v2"/>
<path d="M530.4 197.6v5.7M531.3 193.7v4.6h.3v-4.6M531.6 193.7v9.6M531.7 193.7l-.1 9.6M57.4 203.3h1.3M58 203.3l.6 .2 1-.2M58.7 203.3h.2M58.9 203.3h1.3M70.3 200.4h.1M70.3 200.4l.7 1.7M70.9 202.1h.1M123.1 203.3h1.3"/>
<path d="M123.8 203.3l.5 .2 1-.2M124.4 203.3h.2M124.6 203.3h1.3M141.7 200.4h.1M141.7 200.4l.7 1.7M141.8 200.4l.6 1.7M188.8 203.3h1.3M189.5 203.3l.5 .2 1-.2M190.1 203.3h.3M190.4 203.3h1.2M213.1 200.4h.1M213.1 200.4l.8 1.7"/>
<path d="M213.2 200.4l.7 1.7M225.4 201.3h.1M255.2 203.3l.6 .2 .9-.2M255.8 203.3h.3M256.1 203.3h1.3M257.4 203.3h.1M284.6 200.4h.1M284.6 200.4l.7 1.7M326 203.3h1.3M326.6 203.3l.6 .2 1-.2M327.3 203.3h.2M327.5 203.3h1.3"/>
<path d="M328.8 203.3h.1M356 200.4h.1M356 200.4l.7 1.7M356.1 200.4l.6 1.7M356.7 202.1h.1M397.4 203.3h.1M397.4 203.3h1.3M398 203.3l.6 .2 1-.2M398.7 203.3h.2M398.9 203.3h1.3M427.4 200.4h.1M427.4 200.4l.7 1.7"/>
<path d="M427.5 200.4l.6 1.7M463.1 203.3h.1M463.1 203.3h1.3M463.8 203.3l.5 .2 1-.2M464.4 203.3h.2M464.6 203.3h1.3M498.9 200.4h.1M498.9 200.4l.7 1.7M529.5 203.3l.5 .2 1-.2M530.1 203.3h.3M530.4 203.3h1.2M546.9 297.4h-520v28.6h520"/>
<path d="M546.9 297.4v28.6M546.9 297.7h8.5M546.9 297.4h8.5M555.4 297.4h2.9v28.6h-11.4M555.4 297.4v28.9h-116.9v-.3M38.3 326.5h14.7v6.3h-14.7zM57.4 326.3v9.5M57.4 335.8h1.3M57.5 326.3v4.5h.2v-4.5M57.7 329.9l.2 .2h1.9l.1-.2M57.7 328.1l.2-.1h1.9l.1 .1M57.9 328.1h1.8l.1 1.9h-1.9z"/>
<path d="M58 335.8l.6 .2 1-.2M58.7 335.8h.2M58.7 326.3v1.7M58.7 328.1v1.9M58.7 330.1v5.7M58.9 335.8h1.3M58.9 326.3v1.7M58.9 328.1v1.9M58.9 330.1v5.7M59.8 328.1h.1M59.9 326.3v4.5h.2v-4.5M60.2 326.3v9.5"/>
<path d="M60.3 326.3l-.1 9.5M67.2 328.9h.1M67.2 329.8h.1M67.2 326.3v3.5M67.3 327.1h.1M67.3 326.3v3.5M67.3 329.8l3 3.1-3.1-3.1M67.3 327.1l3 3.1M67.5 326.9l-.2 .2M67.5 326.9l3 3.1M67.5 326.3v.6M68.5 326v.3h-38.8v-29.2h514.3v29.2"/>
<path d="M68.5 326.1h12.9M70.3 332.9h.1M70.3 332.9l.7 1.7M70.3 330.2h.1M70.3 330.2v2.7M70.3 330.2l.7 1.7M70.5 330l-.2 .2M70.5 330l.7 1.8M71 331.9v2.7M71.2 331.8l-.2 .1M71.2 331.8h.1M71.2 331.8h-.2h11.4"/>
<path d="M81.4 326v.3h58.5v-.3M82.4 331.8l.1 .1M82.4 326.3v5.5M82.5 328.1h.1M82.5 326.3v7.5v-7.5M123.1 326.3v9.5M123.1 335.8h1.3M123.2 326.3v4.5h.3v-4.5M123.5 329.9l.1 .2h1.9l.1-.2M123.5 328.1l.1-.1h1.8l.2 .1M123.6 328.1h1.9v1.9h-1.9zM123.6 328.1h.1"/>
<path d="M123.8 335.8l.5 .2 1-.2M124.4 335.8h.2M124.4 326.3v1.7M124.4 328.1v1.9M124.4 330.1v5.7M124.6 335.8h1.3M124.6 326.3v1.7M124.6 328.1v1.9M124.6 330.1v5.7M125.6 326.3v4.5h.3M125.9 326.3v9.5M126 326.3l-.1 9.5"/>
<path d="M138.6 328.9h.1M138.6 329.8h.1M138.6 326.3l.1 3.5M138.7 329.8l3 3.1M138.7 327.1h.1M138.7 326.3v3.5M138.7 327.1l3 3.1M138.9 326.9l-.2 .2M138.9 326.9l3 3.1M138.9 326.3v.6M139.9 326.1h12.9M141.7 332.9h.1"/>
<path d="M141.7 332.9l.7 1.7M141.7 330.2h.1M141.7 330.2l.1 2.7M141.8 332.9l.6 1.7M141.8 330.2l.6 1.7M141.9 330l-.2 .2M141.9 330l.7 1.8M142.4 331.9v2.7M142.6 331.8l-.2 .1M142.6 331.8h.1M142.6 331.8h-.1h11.3M152.8 326v.3h58.6v-.3"/>
<path d="M153.8 331.8l.1 .1M153.8 326.3v5.5M153.9 328.1h.1M153.9 326.3v7.5l.1-7.5M188.8 326.3v9.5M188.8 335.8h1.3M188.9 326.3v4.5h.3v-4.5M189.2 329.9l.1 .2h1.9l.1-.2M189.2 328.1l.1-.1h1.9l.1 .1M189.3 328.1h1.9v1.9h-1.9zM189.5 335.8l.5 .2 1-.2M190.1 335.8h.3"/>
<path d="M190.1 326.3v1.7M190.1 328.1v1.9M190.1 330.1v5.7M190.4 335.8h1.2M190.4 326.3v1.7M190.4 328.1v1.9M190.4 330.1v5.7M191.3 326.3v4.5h.3v-4.5M191.6 326.3v9.5M191.7 326.3l-.1 9.5M210.1 328.9h.1M210.1 326.3v3.5"/>
<path d="M210.1 329.8l3 3.1M210.1 327.1h.1M210.1 329.8l3.1 3.1M210.1 329.8h.1M210.1 327.1l3.1 3.1M210.3 326.9l-.2 .2M210.3 326.9l3.1 3.1M210.3 326.3v.6M211.4 326.1h12.8M213.1 332.9h.1M213.1 332.9l.8 1.7M213.2 330.2h.1"/>
<path d="M213.2 332.9h-.1M213.2 330.2v2.7M213.2 332.9l.7 1.7M213.2 330.2l.7 1.7M213.4 330l-.2 .2M213.4 330l.6 1.8M213.9 331.9v2.7M214 331.8h.1M214 331.8l-.1 .1M214.1 331.8h-.2h11.3M224.2 326v.3h58.6v-.3M225.2 331.8l.2 .1"/>
<path d="M225.2 326.3v5.5M225.4 328.1h.1M225.4 333.8h.1M225.4 326.3v7.5M254.5 326.3v9.5h1.3M254.6 326.3v4.5h.3v-4.5M254.9 329.9l.1 .2h1.9l.1-.2M254.9 328.1l.1-.1h1.9l.1 .1M255 328.1h1.9v1.9h-1.9zM255.2 335.8l.6 .2 .9-.2M255.8 335.8h.3M255.8 326.3v1.7"/>
<path d="M255.8 328.1v1.9M255.8 330.1v5.7M256.1 335.8h1.3M256.1 326.3v1.7M256.1 328.1v1.9M256.1 330.1v5.7M257 326.3v4.5h.3v-4.5M257.4 335.8h.1M257.4 326.3v9.5M281.5 328.9h.1M281.5 329.8h.1M281.5 326.3v3.5"/>
<path d="M281.5 329.8l3.1 3.1M281.6 329.8l3 3.1M281.6 329.8h-.1M281.6 327.1v2.7M281.6 327.1l3 3.1M281.7 326.9l-.1 .2M281.7 326.9l3.1 3.1M281.7 326.3v.6M282.8 326.1h12.9M284.6 332.9h.1M284.6 332.9l.7 1.7M284.6 330.2h.1"/>
<path d="M284.6 330.2v2.7M284.6 330.2l.7 1.7M284.8 330l-.2 .2M284.8 330l.6 1.8M285.3 331.9v2.7M285.4 331.8l-.1 .1M285.5 331.8h.1M285.5 331.8h11.2M295.7 326v.3h58.5v-.3M296.7 331.8l.1 .1M296.7 326.3v5.5M296.8 328.1h.1"/>
<path d="M296.8 326.3v7.5v-7.5M325.9 326.3l.1 9.5M326 335.8h1.3M326 326.3v9.5M326.1 326.3v4.5h.2v-4.5M326.3 329.9l.1 .2h2l.1-.2M326.3 328.1l.2-.1h1.8l.2 .1M326.4 328.1h1.9v1.9h-1.9zM326.6 335.8l.6 .2 1-.2M327.3 335.8h.2M327.3 326.3v1.7M327.3 328.1v1.9"/>
<path d="M327.3 330.1v5.7M327.5 335.8h1.3M327.5 326.3v1.7M327.5 328.1v1.9M327.5 330.1v5.7M328.3 328.1h.1M328.5 326.3v4.5h.2v-4.5M328.8 335.8h.1M328.8 326.3v9.5M353 328.9h.1M353 329.8h.1M353 326.3v3.5"/>
<path d="M353 329.8l3 3.1M353 327.1h.1M353 327.1l3.1 3.1M353.2 326.9l-.2 .2M353.2 326.9l3 3.1M353.2 326.3v.6M354.2 326.1h12.9M356 332.9h.1M356 332.9l.7 1.7M356.1 330.2h.1M356.1 330.2v2.7M356.1 332.9l.6 1.7"/>
<path d="M356.1 330.2l.6 1.7M356.2 330l-.1 .2M356.2 330l.7 1.8M356.7 331.9v2.7M356.7 334.6h.1M356.8 331.8h11.3M356.9 331.8l-.2 .1M356.9 331.8h.1M356.9 331.8h-.1M367.1 326v.3h58.6v-.3M368.1 331.8l.1 .1M368.1 326.3v5.5"/>
<path d="M368.2 328.1h.1M368.2 326.3v7.5l.1-7.5M397.4 335.8h.1M397.4 326.3v9.5M397.4 335.8h1.3M397.5 326.3v4.5h.3v-4.5M397.8 329.9l.1 .2h1.9l.1-.2M397.8 328.1l.1-.1h1.8l.2 .1M397.9 328.1h1.9l-.1 1.9h-1.8zM398 335.8l.6 .2 1-.2M398.7 335.8h.2M398.7 326.3v1.7"/>
<path d="M398.7 328.1v1.9M398.7 330.1v5.7M398.9 335.8h1.3M398.9 326.3v1.7M398.9 328.1v1.9M398.9 330.1v5.7M399.9 326.3v4.5h.3v-4.5M400.2 326.3v9.5M400.3 326.3l-.1 9.5M424.4 328.9h.1M424.4 329.8h.1M424.4 326.3v3.5"/>
<path d="M424.4 329.8l3 3.1M424.4 327.1h.1M424.4 327.1l3.1 3.1M424.6 326.9l-.2 .2M424.6 326.9l3 3.1M424.6 326.3v.6M425.7 326.1h12.8M427.4 332.9h.1M427.4 332.9l.7 1.7M427.5 330.2v2.7M427.5 330.2h.1M427.5 332.9l.6 1.7"/>
<path d="M427.5 330.2l.6 1.7M427.6 330l-.1 .2M427.6 330l.7 1.8M428.1 331.9v2.7M428.3 331.8l-.2 .1M428.3 331.8h.1M428.3 331.8h-.1h11.3M439.5 331.8l.1 .1M439.5 326.3v5.5M439.6 328.1h.1M439.6 326.3v7.5l.1-7.5M463.1 335.8h.1"/>
<path d="M463.1 326.3v9.5M463.1 335.8h1.3M463.2 326.3v4.5h.2v-4.5M463.4 329.9l.2 .2h1.9l.1-.2M463.4 328.1l.2-.1h1.9l.1 .1M463.6 328.1h1.9v1.9h-1.9zM463.6 328.1h.1M463.8 335.8l.5 .2 1-.2M464.4 335.8h.2M464.4 326.3v1.7M464.4 328.1v1.9M464.4 330.1v5.7"/>
<path d="M464.6 335.8h1.3M464.6 326.3v1.7M464.6 328.1v1.9M464.6 330.1v5.7M465.6 326.3v4.5h.2v-4.5M465.9 326.3v9.5M466 326.3l-.1 9.5M495.8 328.9h.1M495.8 326.3l.1 3.5M495.8 329.8l3.1 3.1M495.9 327.1h.1M495.9 326.3l-.1 3.5"/>
<path d="M495.9 329.8l3 3.1M495.9 327.1l3 3.1M495.9 329.8h-.1M496 326.9l-.1 .2M496 326.9l3.1 3.1M496 326.3v.6M498.9 332.9h.1M498.9 332.9l.7 1.7M498.9 330.2h.1M498.9 330.2v2.7M498.9 330.2l.7 1.7M499.1 330l-.2 .2"/>
<path d="M499.1 330l.6 1.8M499.6 331.9v2.7M499.7 331.8h.1M499.7 331.8l-.1 .1M499.8 331.8h-.2h11.3M510.9 331.8l.2 .1M510.9 326.3v5.5M511.1 328.1h.1M511.1 326.3v7.5v-7.5M528.8 326.3v9.5h1.3M528.8 326.3v9.5M528.9 326.3v4.5h.3v-4.5"/>
<path d="M529.2 329.9l.1 .2h1.9l.1-.2M529.2 328.1l.1-.1h1.9l.1 .1M529.3 328.1h1.9v1.9h-1.9zM529.5 335.8l.5 .2 1-.2M530.1 335.8h.3M530.1 326.3v1.7M530.1 328.1v1.9M530.1 330.1v5.7M530.4 335.8h1.2M530.4 326.3v1.7M530.4 328.1v1.9M530.4 330.1v5.7"/>
<path d="M531.3 326.3v4.5h.3v-4.5M531.6 326.3v9.5M531.7 326.3l-.1 9.5M532.2 326.5h14.7v6.3h-14.7z"/>
</g>
<g font-size="12.7">
<text x="181.2" y="137.3">CONCEPTUAL DE GUIAS NEUMATICAS</text>
<text x="181.2" y="151">EN BANDA INFERIOR</text>
</g>
<g font-size="8.5">
<text x="27.6" y="70.5">C</text>
<text x="575.9" y="70.5">C</text>
<text x="272" y="242.4">SECTION</text>
<text x="489.5" y="402.7">Banda doble nivel meyn</text>
</g>
<g font-size="5.3">
<text x="33.1" y="9.5">12</text>
<text x="74.1" y="9.5">11</text>
<text x="124.1" y="9.5">10</text>
<text x="175.6" y="9.5">9</text>
<text x="225.6" y="9.5">8</text>
<text x="275.6" y="9.5">7</text>
<text x="325.6" y="9.5">6</text>
<text x="375.6" y="9.5">5</text>
<text x="425.6" y="9.5">4</text>
<text x="475.6" y="9.5">3</text>
<text x="525.6" y="9.5">2</text>
<text x="566.6" y="9.5">1</text>
<text x="15.7" y="37">H</text>
<text x="584.7" y="37">H</text>
<text x="15.2" y="87">G</text>
<text x="584.2" y="87">G</text>
<text x="16.2" y="137">F</text>
<text x="585.2" y="137">F</text>
<text x="16.1" y="187">E</text>
<text x="585.1" y="187">E</text>
<text x="15.5" y="237">D</text>
<text x="584.5" y="237">D</text>
<text x="15.4" y="287">C</text>
<text x="584.4" y="287">C</text>
<text x="16" y="337">B</text>
<text x="585" y="337">B</text>
<text x="15.5" y="387">A</text>
<text x="584.5" y="387">A</text>
<text x="33.1" y="414.5">12</text>
<text x="74.1" y="414.5">11</text>
<text x="124.1" y="414.5">10</text>
<text x="175.6" y="414.5">9</text>
<text x="225.6" y="414.5">8</text>
<text x="275.6" y="414.5">7</text>
<text x="325.6" y="414.5">6</text>
<text x="375.6" y="414.5">5</text>
<text x="425.6" y="414.5">4</text>
<text x="475.6" y="414.5">3</text>
<text x="525.6" y="414.5">2</text>
<text x="566.6" y="414.5">1</text>
</g>
<g font-size="4.7">
<text x="82.5" y="177.5" transform="rotate(-73 82.5 177.5)">45°</text>
<text x="154.3" y="179.6" transform="rotate(-70 154.3 179.6)">45°</text>
<text x="226.4" y="179.6" transform="rotate(-70 226.4 179.6)">45°</text>
<text x="297.1" y="179.5" transform="rotate(-69 297.1 179.5)">45°</text>
<text x="366.2" y="179.5" transform="rotate(-68 366.2 179.5)">45°</text>
<text x="438.4" y="179.5" transform="rotate(-69 438.4 179.5)">45°</text>
<text x="509.9" y="179.5" transform="rotate(-69 509.9 179.5)">45°</text>
<text x="309.2" y="242.4">C-C</text>
</g>
<g font-size="4.7" fill="#808080">
<text x="213.7" y="208.5">530</text>
<text x="356.8" y="209.5">530</text>
<text x="428.8" y="209.5">530</text>
<text x="499.6" y="209.5">530</text>
<text x="71.3" y="212.5">530</text>
<text x="142.4" y="211">530</text>
<text x="285.9" y="212.5">530</text>
<text x="50.2" y="227.9">1527.86</text>
<text x="108.8" y="227.9">2504.14</text>
<text x="180.9" y="227.9">2500.00</text>
<text x="258.6" y="227.9">2500.00</text>
<text x="329.1" y="227.9">2500.00</text>
<text x="394.5" y="227.9">2500.00</text>
<text x="466.7" y="227.9">2495.86</text>
</g>
<text font-size="3.9" x="574.9" y="398.5">A2</text>
<g font-size="2">
<text x="404.6" y="357.6">UNLESS OTHERWISE SPECIFIED:</text>
<text x="438.4" y="357.6">FINISH:</text>
<text x="485.3" y="357.5">DEBURR AND</text>
<text x="485.3" y="360">BREAK SHARP</text>
<text x="516.6" y="359">DO NOT SCALE DRAWING</text>
<text x="557.3" y="359.2">REVISION</text>
<text x="404.6" y="360.1">DIMENSIONS ARE IN MILLIMETERS</text>
<text x="404.6" y="362.6">SURFACE FINISH:</text>
<text x="404.6" y="365.1">TOLERANCES:</text>
<text x="485.3" y="362.5">EDGES</text>
<text x="406.2" y="367.6">LINEAR:</text>
<text x="406.2" y="370.1">ANGULAR:</text>
<text x="418.3" y="375">NAME</text>
<text x="434" y="374.9">SIGNATURE</text>
<text x="451.2" y="374.9">DATE</text>
<text x="504.1" y="374.9">TITLE:</text>
<text x="404.6" y="379.1">DRAWN</text>
<text x="404.9" y="383.3">CHK'D</text>
<text x="404.4" y="387.4">APPV'D</text>
<text x="405.1" y="391.8">MFG</text>
<text x="405.5" y="396">Q.A</text>
<text x="459.6" y="395.5">MATERIAL:</text>
<text x="504" y="395.5">DWG NO.</text>
<text x="459.6" y="408.5">WEIGHT:</text>
<text x="504.1" y="408.6">SCALE:1:35</text>
<text x="548.5" y="408.6">SHEET 3 OF 3</text>
</g>
</svg>
